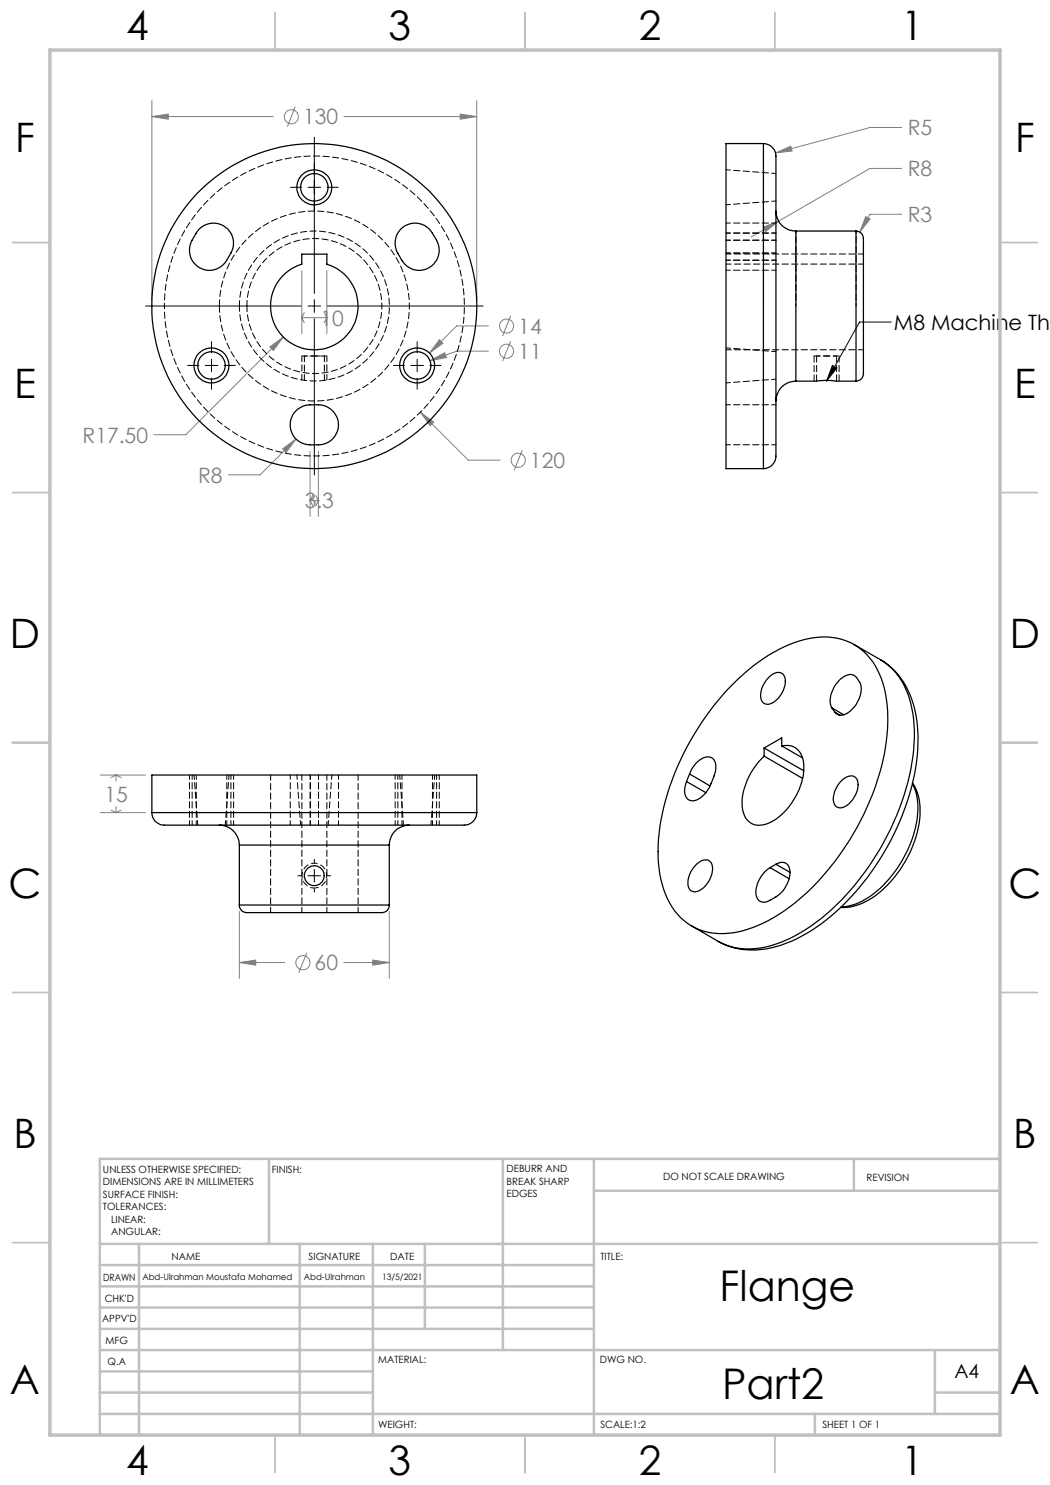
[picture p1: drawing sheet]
<svg xmlns="http://www.w3.org/2000/svg" width="210mm" height="297mm" viewBox="0 0 210 297" stroke-linecap="round" stroke-linejoin="round" font-family="sans-serif">
<g fill="none" stroke="#808080" stroke-width=".2">
<path d="M30.4 23.3l3.3-.5v1zM30.4 20.1v39.8M30.4 23.3h24.2M59.1 21.3l-1.6 4.1M68.8 23.3h26.6M92 22.8l3.4 .5-3.4 .5zM95.4 20.1v39.8M155.1 30.6l3.1-1.4 .2 1zM180.3 25.5h-6.3l-18.9 5.1M180.3 33.7h-6.3l-18.3 10.5M60.4 54.1v12.6M65.4 54.1v12.6"/>
<path d="M152.6 45.4l3.1-1.2-2.6 2.1zM155.7 44.2l-5.5 3.2M173.1 43.3l.9 .5-2.1 2.6zM180.3 42.9h-6.3l-2.1 3.5M54 69.4l2.7-2-2 2.7zM56.7 67.4l-19.6 19.6h-6.3M60.4 63.5h5M60.4 63.5l.5 1.1M60.9 62.5l-.5 1M64.8 62.5l.6 1M65.4 63.5l-.6 1.1M65.4 63.5h.1"/>
<path d="M86 72.1l2.9-1.5 .4 .9zM87.9 67.9l.7 .7-2.7 2zM97.7 65.2h-6.4l-5.4 5.4M97.7 70.2h-6.4l-5.3 1.9M102.1 63.2l-1.6 4M102.1 68.2l-1.6 4M56.5 89.8l2.7-2-2 2.7zM59.2 87.8l-7.2 7.2h-6.3M62 90.2v13.1M62.5 99.1l-.5 1M63.2 99.1l.5 1M63.7 90.2v13.1"/>
<path d="M84.1 82.4l2.6 2-.7 .7zM84.1 82.4l9.6 9.6h6.3M104.5 90l-1.7 4M62 100.1h1.7M62 100.1l.5 1M63.7 100.1h.1M63.7 100.1l-.5 1M20 155h9.1M23.2 155v1.2M23.2 155l1 .5M23.2 155l-1 .5M20 162.5h9.1"/>
<path d="M22.2 162l1 .5M23.2 161.3v1.2M24.2 162l-1 .5M47.9 192.5l3.3-.5v1zM47.9 182.3v13.4M47.9 192.5h9M61.4 190.5l-1.6 4.1M68.8 192.5h9.1M74.5 192l3.4 .5-3.4 .5zM77.9 182.3v13.4"/>
<circle cx="58.3" cy="23.4" r="1.41"/>
<circle cx="101.3" cy="70.2" r="1.41"/>
<circle cx="101.3" cy="65.2" r="1.41"/>
<circle cx="103.6" cy="92" r="1.41"/>
<circle cx="60.6" cy="192.6" r="1.41"/>
</g>
<path d="M63.4 71.2h2" fill="none" stroke="#000" stroke-width=".2" stroke-dasharray="1.3 .6" stroke-dashoffset=".6" stroke-linecap="butt"/>
<path d="M60.4 71.2h2.5" fill="none" stroke="#000" stroke-width=".2" stroke-dasharray="1.3 .6" stroke-dashoffset=".3" stroke-linecap="butt"/>
<path d="M162.9 71.2h4.9" fill="none" stroke="#000" stroke-width=".2" stroke-dasharray="1.3 .6" stroke-dashoffset=".1" stroke-linecap="butt"/>
<path d="M62.9 177.6a2.5 2.5 0 0 0 2.2-3.6 2.5 2.5 0 0 0-4.2-.5 2.5 2.5 0 0 0 1.4 4l.6 .1" fill="none" stroke="#000" stroke-width=".2" stroke-dasharray="1.3 .6" stroke-dashoffset=".4" stroke-linecap="butt"/>
<g fill="none" stroke="#000" stroke-width=".2">
<path d="M58.1 37.5h2.2M61.6 37.5h2.5M62.9 27.4v31.3M65.4 37.5h2.2M62.9 59.9v2.6M29.1 61.2h31.2M37.5 73.1h2.3M41 73.1h2.6M42.3 68.3v2.3M42.3 71.8v2.6M42.3 75.6v2.3M44.8 73.1h2.3"/>
<path d="M61.6 61.2h2.5M62.9 63.7v31.3M65.4 61.2h31.2M78.7 73.1h2.2M82.2 73.1h2.5M83.4 68.3v2.3M83.4 71.8v2.6M83.4 75.6v2.3M86 73.1h2.2M166.5 73.1l.9 .5-2.1 2.6zM178.3 64.4h-6.4l-6.6 11.8M59.6 175.2h.7"/>
<path d="M61.6 175.2h2.5M62.9 171.9v.7M62.9 173.9v2.5M62.9 177.7v.7M65.4 175.2h.7"/>
</g>
<path d="M60.4 71.2v4.8M65.4 76v-4.8" fill="none" stroke="#000" stroke-width=".2" stroke-dasharray="1.3 .6" stroke-dashoffset=".1"/>
<path d="M62.9 71.2h.5M162.8 71.2v5M162.8 71.2h.1M167.8 76.2v-5" fill="none" stroke="#000" stroke-width=".2" stroke-dasharray="1.3 .6"/>
<g fill="none" stroke="#c0c0c0" stroke-width=".35">
<path d="M55 2.5v7.5M105 2.5v7.5M155 2.5v7.5M2.5 48.5h7.5M200 48.5h7.5M2.5 98.5h7.5M200 98.5h7.5M2.5 148.5h7.5M200 148.5h7.5M2.5 198.5h7.5M200 198.5h7.5M2.5 248.5h7.5"/>
<path d="M200 248.5h7.5M55 287v7.5M105 287v7.5M155 287v7.5"/>
</g>
<g fill="none" stroke="#c0c0c0" stroke-width=".5">
<path d="M53.8 231.8v17M100.6 231.8v38.2M118.8 231.8v55.2M118.8 238.2h81.2M170.8 231.8v6.4M200 231.8h-180v55.2M20 248.8h180M20 257.3h98.8M20 253h98.8M27.8 248.8v38.2M59.9 248.8v38.2M74.6 248.8v38.2"/>
<path d="M85 248.8v17M20 265.8h98.8M20 261.5h98.8M20 278.5h54.6M20 274.3h54.6M20 270h180M187 278.5h13M187 270v12.8M20 282.8h180M163 282.8v4.2"/>
</g>
<path d="M10 10h190v277h-190z" fill="none" stroke="#c0c0c0" stroke-width=".7"/>
<path d="M166.5 73.1l.9 .5-2.1 2.6z" fill="#000"/>
<path d="M30.4 23.3l3.3-.5v1zM92 22.8l3.4 .5-3.4 .5zM56.5 89.8l.7 .7 2-2.7zM87.9 67.9l-2 2.7 2.7-2zM86 72.1l3.3-.6-.4-.9zM84.1 82.4l1.9 2.7 .7-.7zM54 69.4l.7 .7 2-2.7zM155.1 30.6l3.3-.4-.2-1zM152.6 45.4l.5 .9 2.6-2.1zM173.1 43.3l-1.2 3.1 2.1-2.6zM47.9 192.5l3.3-.5v1zM74.5 192l3.4 .5-3.4 .5z" fill="#808080"/>
<g fill="none" stroke="#000" stroke-width=".25">
<path d="M152.7 28.7a2.78 2.78 0 0 1 2.5 3.5v58.4a2.65 2.65 0 0 1-2.5 3.1M152.7 28.7h-7.5v65h7.5M152.7 28.7v65M39.9 45.8a4 4 0 0 1 5.2-.3 4 4 0 0 1 1.1 5.1 5.3 5.3 0 0 1-3.3 3.3 4 4 0 0 1-4.2-1.4 4 4 0 0 1-.3-4.5zM60.4 50.8h5v2a8.7 8.7 0 0 1 4.6 13.5 8.7 8.7 0 0 1-14.2 0 8.7 8.7 0 0 1 4.6-13.5zM80.2 45.8a4 4 0 0 1 6.3 .8 5 5 0 0 1 1.2 4.5 4 4 0 0 1-3.3 2.9 4 4 0 0 1-4-1.9 5.2 5.2 0 0 1-1.2-4.5l.4-1zM155.2 42.2a4 4 0 0 0 4 4M159.2 46.2v30M159.2 46.2h12M171.2 46.2a1.71 1.71 0 0 1 1.5 2.2v25.6a1.71 1.71 0 0 1-1.5 2.2M171.2 46.2v30M159.2 76.2a4 4 0 0 0-4 4"/>
<path d="M159.2 76.2h4.1l1.6-.1 6.3 .1M59.2 82.2l1.3-.9a7.9 7.9 0 0 1 4.7 0 4 4 0 0 1 2.4 4.5 4 4 0 0 1-3.9 3.2 5.2 5.2 0 0 1-4.5-1.2 4 4 0 0 1 0-5.6zM146.7 136.7a30.7 30.7 0 0 1 15.3-9 12 12 0 0 1 14.3 8 31.6 31.6 0 0 1-.4 19 53.3 53.3 0 0 1-17.9 26.7 23.3 23.3 0 0 1-14.1 5.3 11.8 11.8 0 0 1-11.1-8.8 31.1 31.1 0 0 1 .3-17.8 54.5 54.5 0 0 1 13.6-23.4zM153.7 135.6a2.25 2.25 0 0 1 2.8-.8 3.2 3.2 0 0 1 0 3.6 4 4 0 0 1-3.1 2.5 1.71 1.71 0 0 1-1.2-2.4l.4-1.3zM170.9 128.9l5.2 3.1M176.1 132a15.3 15.3 0 0 1 7.1 10.9 37.3 37.3 0 0 1-2.9 20.6 49.8 49.8 0 0 1-18 22.6 21.3 21.3 0 0 1-13.8 3.8l-2.6-.6-2.2-1M176.1 132a14.4 14.4 0 0 1 6.5 10.8 40.3 40.3 0 0 1-3.9 21.7 50 50 0 0 1-17.5 21.4 19.9 19.9 0 0 1-13.8 3.7l-1.7-.4-2-.9M137.3 156.3l3.9 2.2M137.9 154.8a4.7 4.7 0 0 1 3.8-3.4 1.85 1.85 0 0 1 1.5 2.4l-.4 1.4-.6 1.5a5.2 5.2 0 0 1-3.5 3.5 1.81 1.81 0 0 1-1.8-2.5l.4-1.4M137.9 154.8l-.6 1.5M137.9 154.8l4.1 2.4M152.8 149.6v1.6"/>
<path d="M152.8 151.2l7.7 4.5M152.8 149.6l8 4.6M156.4 149.2a3.4 3.4 0 0 1 4.3 3.3 13.1 13.1 0 0 1-6.9 12.1 3.4 3.4 0 0 1-5.2-2.5 12.5 12.5 0 0 1 3.2-9.8l1-1.1M156.4 149.2v-1.6l-3.6 2M156.4 149.2l4.1 2.4M166.4 141.6a4.9 4.9 0 0 1 1.3-5.4 3.1 3.1 0 0 1 2.9-1.2 3.6 3.6 0 0 1 1.1 5.1 4.7 4.7 0 0 1-3.7 2.9l-.6-.2-.4-.4M166.4 141.6l.6 .8M166.4 141.6l2.3 1.3M167 142.4l1 .6M168.5 155.9a1.94 1.94 0 0 1 2.7-.3 4.2 4.2 0 0 1-1 4.7 2.54 2.54 0 0 1-2.8 1.1 2.57 2.57 0 0 1-.5-3.1l.7-1.3zM182.5 156.6a10.8 10.8 0 0 1 1.3 8.1 23.2 23.2 0 0 1-10.1 15.3 9.9 9.9 0 0 1-5.6 1.5M182.5 156.8a12.8 12.8 0 0 1 .4 9.5 23.3 23.3 0 0 1-10.5 13.9l-2 .8-2.1 .4"/>
<path d="M30.4 162.5a2.68 2.68 0 0 0 3.3 2.5h58.6a2.6 2.6 0 0 0 3.1-2.5M30.4 162.5v-7.5h65v7.5M30.4 162.5h65M43.9 165a4 4 0 0 1 4 4M47.9 169h30M47.9 169v12M77.9 169v12M81.8 165a4 4 0 0 0-3.9 4M139.1 173a2.25 2.25 0 0 1 2.9-.8 3.2 3.2 0 0 1 0 3.7 4 4 0 0 1-3.2 2.5 1.61 1.61 0 0 1-1.2-2 5.4 5.4 0 0 1 1.5-3.4zM154 173.5l3.8 2.3M155.2 172.9a1.72 1.72 0 0 1 2-.2 1.72 1.72 0 0 1 .8 1.8 6.5 6.5 0 0 1-4.4 5.7 1.67 1.67 0 0 1-1.8-.1 1.67 1.67 0 0 1-.6-1.7 6.3 6.3 0 0 1 2.8-4.9M155.2 172.9l-1.2 .6"/>
<path d="M155.2 172.9l2.8 1.6M47.9 181a1.73 1.73 0 0 0 2.3 1.5h25.3a1.89 1.89 0 0 0 2.3-1.2l.1-.3M47.9 181h30M138.4 185.2l5.3 3.1"/>
<circle cx="62.9" cy="37.5" r="3.5"/>
<circle cx="62.9" cy="37.5" r="2.75"/>
<circle cx="42.3" cy="73.1" r="3.5"/>
<circle cx="42.3" cy="73.1" r="2.75"/>
<circle cx="62.9" cy="61.2" r="32.5"/>
<circle cx="83.4" cy="73.1" r="3.5"/>
<circle cx="83.4" cy="73.1" r="2.75"/>
<circle cx="62.8" cy="175.2" r="1.99"/>
</g>
<path d="M32.9 61.2a30 30 0 0 1 44.2-26.4 30 30 0 0 1 2.4 51.4 30 30 0 0 1-46.5-22.2l-.1-2.8" fill="none" stroke="#000" stroke-width=".2" stroke-dasharray="1.3 .6" stroke-dashoffset=".7"/>
<path d="M43.9 61.2a19 19 0 0 1 28.2-16.6 19 19 0 0 1 .9 32.7 19 19 0 0 1-29.1-15v-1.1M163.3 71.2v5M165.4 76.1h-.5M167.3 76.2v-5" fill="none" stroke="#000" stroke-width=".2" stroke-dasharray="1.3 .6"/>
<path d="M145.2 52.8h27.5M172.7 50.8h-27.5M47.9 61.2a15 15 0 0 1 22.2-13.1 15 15 0 0 1 .8 25.7 15 15 0 0 1-23-11.6v-1M145.2 70h27.5M54.1 155v27.5M65.4 155v27.5M60.4 182.5v-27.5M71.6 182.5v-27.5" fill="none" stroke="#000" stroke-width=".2" stroke-dasharray="1.3 .6" stroke-dashoffset=".2"/>
<path d="M64.9 71.2h-4" fill="none" stroke="#000" stroke-width=".2" stroke-dasharray="1.3 .6" stroke-dashoffset=".5"/>
<path d="M49.4 61.2a13.5 13.5 0 0 1 20-11.8 13.5 13.5 0 0 1 .8 23.2 13.5 13.5 0 0 1-20.8-10.5v-.9M60.9 71.2v4.9M64.9 76.1v-4.9" fill="none" stroke="#000" stroke-width=".2" stroke-dasharray="1.3 .6" stroke-dashoffset=".1"/>
<g fill="none" stroke="#000" stroke-width=".2" stroke-dasharray="1.3 .6" stroke-dashoffset=".4">
<path d="M155.2 34.7l-10-.7M145.2 54h10M145.2 41l10-.8M155.2 48h-10M155.2 52h-10M155.2 50.6h-10M155.2 46.6h-10M155.2 44.6h-10M145.2 76.6l10-.8M155.2 70.3l-10-.7M155.2 81h-10M155.2 89h-10"/>
<path d="M37.9 155v10M38.8 155l.8 10M58.1 155v10M59.4 155l.7 10M79 155v10M79.9 155l.8 10M38.4 165v-10M39.3 165v-10M45.1 165l.7-10M45.4 165v-10M46.2 165v-10M46.7 165v-10"/>
<path d="M62.1 165v-10M63.7 165v-10M65.6 165l.8-10M67.7 165v-10M79.6 165v-10M80.4 165v-10M86.2 165l.7-10M86.5 165v-10M87.3 165v-10M87.9 165v-10"/>
</g>
<path d="M152.7 61.2v-32.5M165.3 71.2h-2M167.3 71.2h-2" fill="none" stroke="#000" stroke-width=".2" stroke-dasharray="1.3 .6" stroke-dashoffset=".6"/>
<path d="M159.2 61.2v-15M171.2 61.2v-15" fill="none" stroke="#000" stroke-width=".2" stroke-dasharray="1.3 .6" stroke-dashoffset=".8"/>
<g font-size="8.5">
<text x="143.9" y="260.3">Flange</text>
<text x="144.4" y="279.7">Part2</text>
</g>
<g font-size="8.1">
<text x="25.2" y="8">4</text>
<text x="77.7" y="8">3</text>
<text x="127.7" y="8">2</text>
<text x="180.2" y="8">1</text>
<text x="3" y="30.4">F</text>
<text x="203" y="30.4">F</text>
<text x="2.8" y="79.6">E</text>
<text x="202.8" y="79.6">E</text>
<text x="2" y="129.6">D</text>
<text x="202" y="129.6">D</text>
<text x="1.7" y="179.6">C</text>
<text x="201.7" y="179.6">C</text>
<text x="2.7" y="229.6">B</text>
<text x="202.7" y="229.6">B</text>
<text x="2" y="278.9">A</text>
<text x="202" y="278.9">A</text>
<text x="25.2" y="295">4</text>
<text x="77.7" y="295">3</text>
<text x="127.7" y="295">2</text>
<text x="180.2" y="295">1</text>
</g>
<g font-size="4.2" fill="#808080">
<text x="60.6" y="24.9">130</text>
<text x="181.5" y="27.1">R5</text>
<text x="181.5" y="35.3">R8</text>
<text x="181.5" y="44.5">R3</text>
<text x="64.1" y="65.1">10</text>
<text x="103.7" y="71.8">11</text>
<text x="103.7" y="66.7">14</text>
<text x="16.5" y="88.5">R17.50</text>
<text x="106" y="93.6">120</text>
<text x="39.6" y="96.6">R8</text>
<text x="60.9" y="101.7">3.3</text>
<text x="20.9" y="160.4">15</text>
<text x="62.9" y="194.1">60</text>
</g>
<text font-size="4.2" x="178.8" y="66">M8 Machine Thr</text>
<text font-size="3.9" x="190.9" y="275.5">A4</text>
<g font-size="2">
<text x="20.6" y="234.6">UNLESS OTHERWISE SPECIFIED:</text>
<text x="20.6" y="237.1">DIMENSIONS ARE IN MILLIMETERS</text>
<text x="20.6" y="239.6">SURFACE FINISH:</text>
<text x="54.4" y="234.6">FINISH:</text>
<text x="101.3" y="234.5">DEBURR AND</text>
<text x="101.3" y="237">BREAK SHARP</text>
<text x="101.3" y="239.5">EDGES</text>
<text x="132.6" y="236">DO NOT SCALE DRAWING</text>
<text x="173.3" y="236.2">REVISION</text>
<text x="20.6" y="242.1">TOLERANCES:</text>
<text x="22.2" y="244.6">LINEAR:</text>
<text x="22.2" y="247.1">ANGULAR:</text>
<text x="34.3" y="252">NAME</text>
<text x="61.7" y="251.9">SIGNATURE</text>
<text x="78.1" y="251.9">DATE</text>
<text x="120.1" y="251.9">TITLE:</text>
<text x="20.6" y="256.1">DRAWN</text>
<text x="20.9" y="260.3">CHK'D</text>
<text x="20.4" y="264.4">APPV'D</text>
<text x="21.1" y="268.8">MFG</text>
<text x="21.5" y="273">Q.A</text>
<text x="75.6" y="272.5">MATERIAL:</text>
<text x="120" y="272.5">DWG NO.</text>
<text x="75.6" y="285.5">WEIGHT:</text>
<text x="120.1" y="285.6">SCALE:1:2</text>
<text x="164.5" y="285.6">SHEET 1 OF 1</text>
</g>
<g font-size="1.8">
<text x="28.5" y="256">Abd-Ulrahman Moustafa Mohamed</text>
<text x="60.8" y="256">Abd-Ulrahman</text>
<text x="76.4" y="256">13/5/2021</text>
</g>
</svg>
